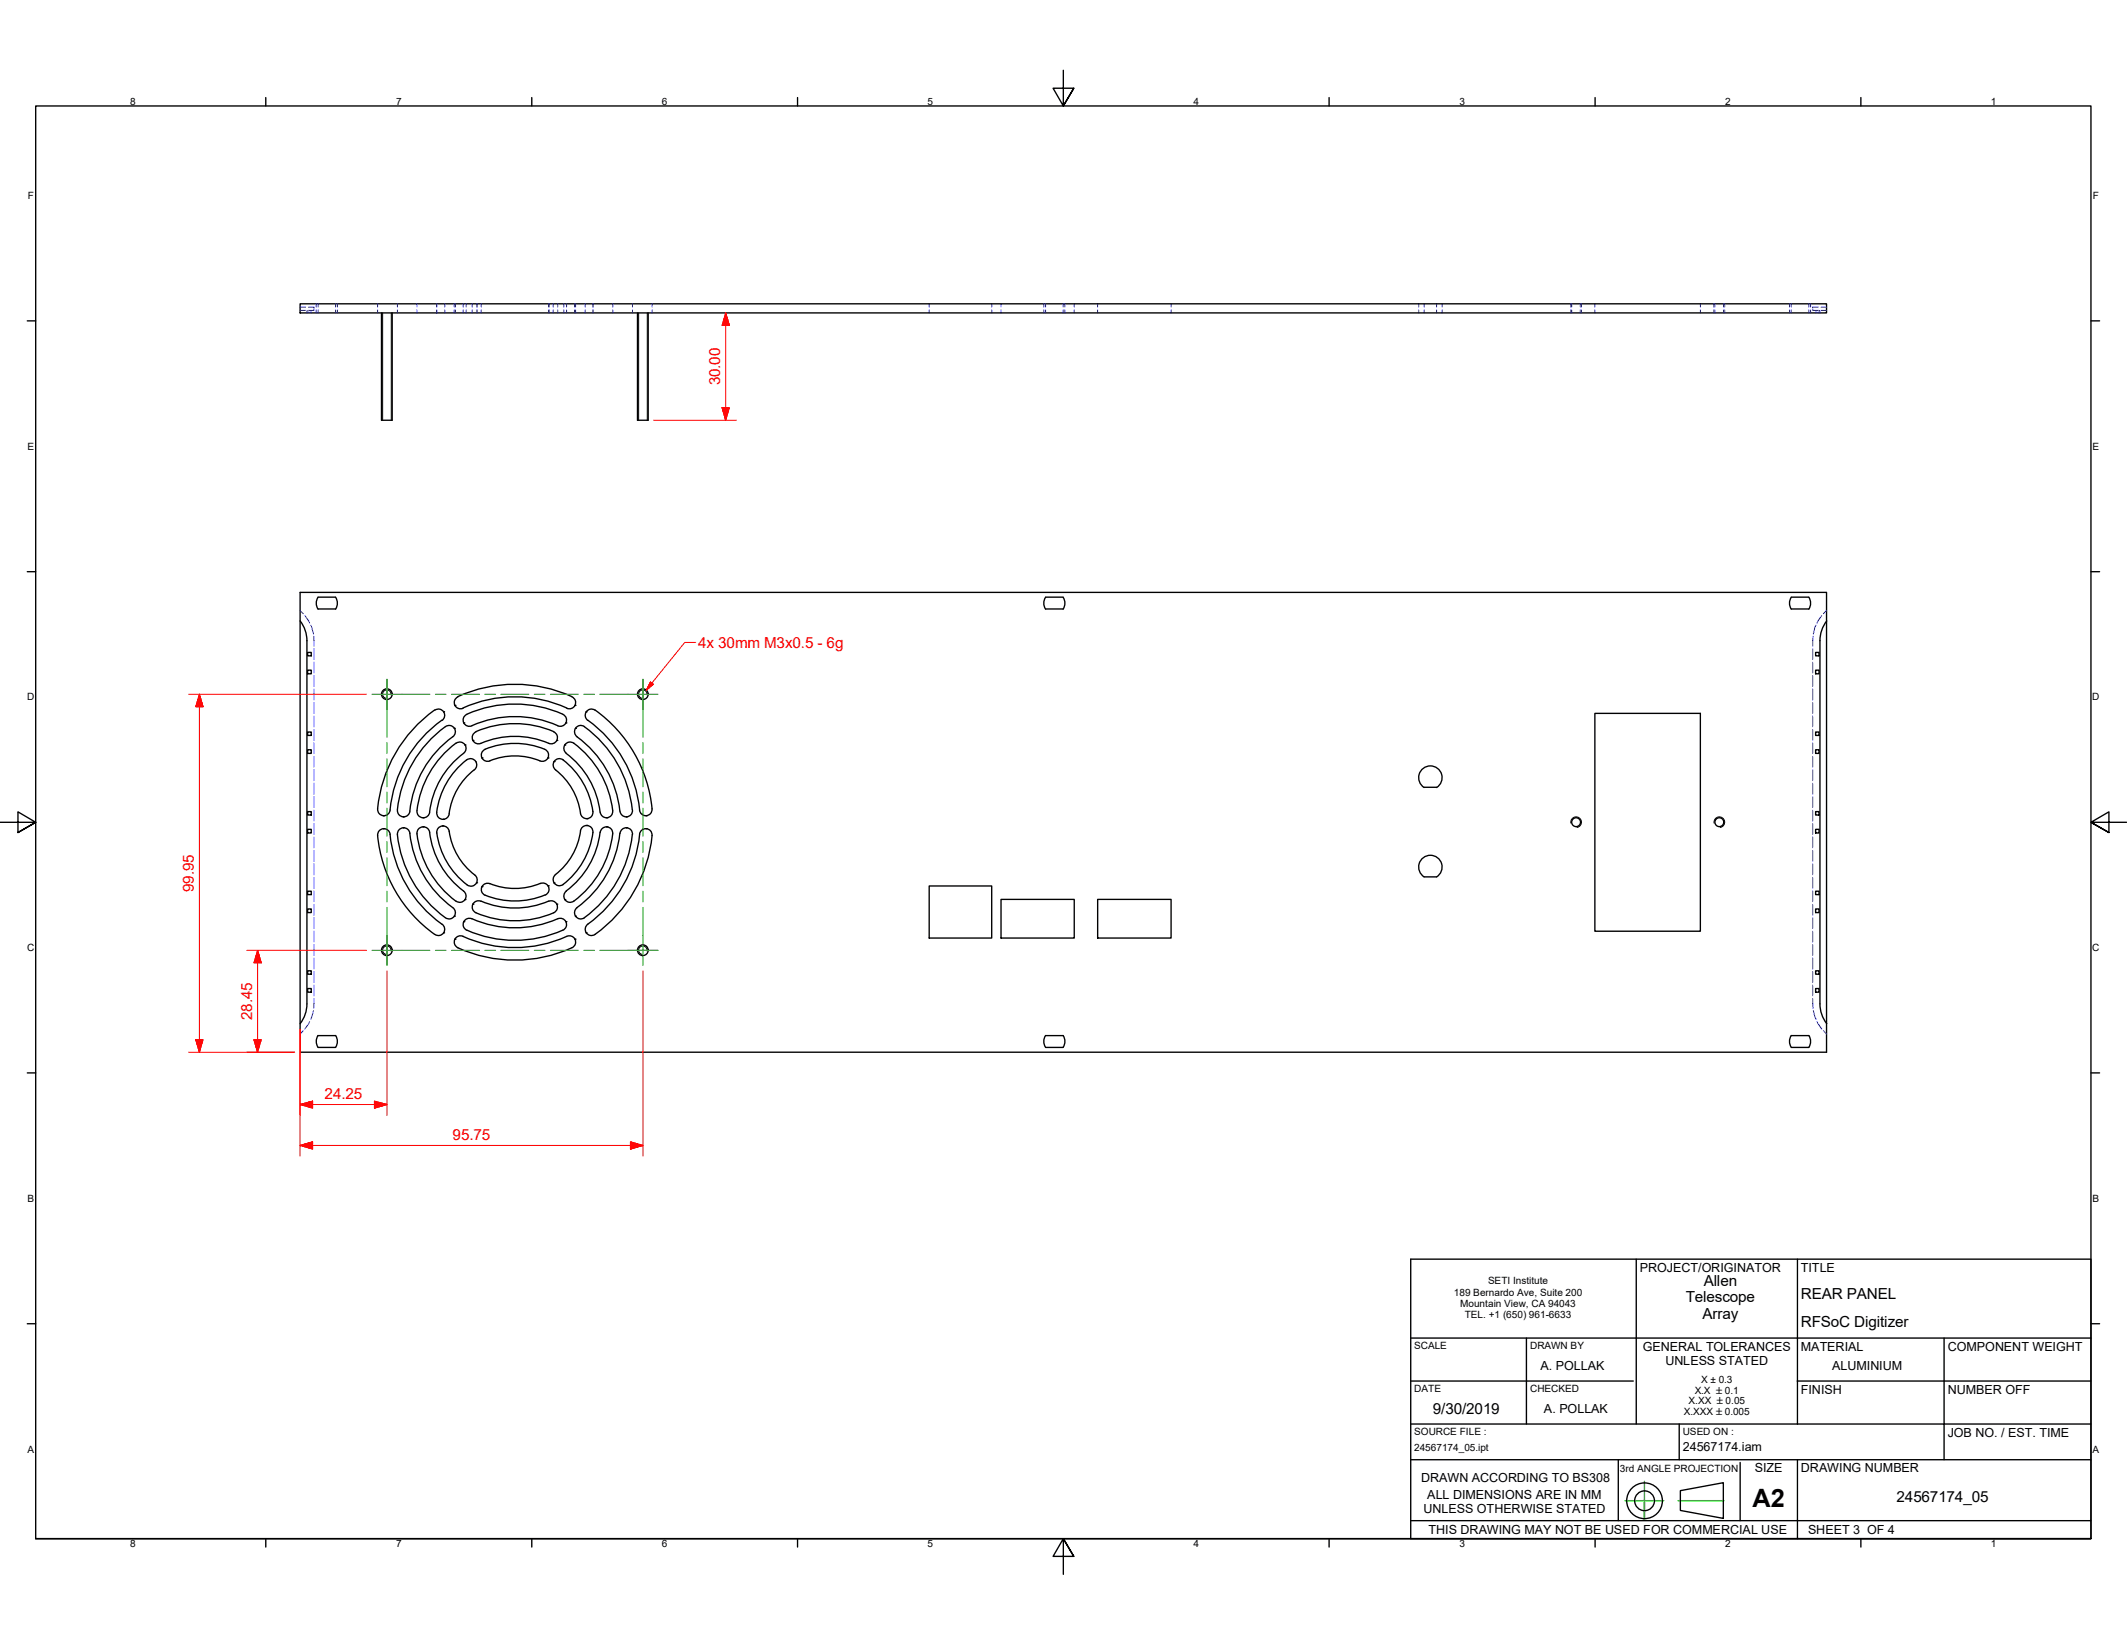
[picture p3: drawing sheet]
<svg xmlns="http://www.w3.org/2000/svg" width="279mm" height="216mm" viewBox="0 0 279 216" stroke-linecap="round" stroke-linejoin="round" font-family="sans-serif">
<g fill="none" stroke="#000" stroke-width=".18">
<path d="M34.9 12.8v1.1M69.9 12.8v1.1M104.8 12.8v1.1M139.7 9.2v4.7l-1.4-2.3h2.8l-1.4 2.3 1.4-2.3M174.6 12.8v1.1M209.5 12.8v1.1M244.4 12.8v1.1M39.4 39.9h200.5v1.2h-200.5zM3.6 42.1h1.1M50.1 41.1v14.1h1.4v-14.1M83.7 41.1v14.1h1.4v-14.1M274.7 42.1h1.1"/>
<path d="M3.6 75.1h1.1M39.4 77.8h200.5v60.4h-200.5zM41.8 78.4a1.39 1.39 0 0 0 0 1.6M41.8 80h2.3M41.8 78.4h2.3M44.1 78.4a1.39 1.39 0 0 1 0 1.6M137.3 78.4a1.39 1.39 0 0 0 0 1.6M137.3 80h2.3M137.3 78.4h2.3M139.6 78.4a1.39 1.39 0 0 1 0 1.6M235.3 78.4a1.39 1.39 0 0 0 0 1.6M235.3 80h2.3"/>
<path d="M235.3 78.4h2.3M237.6 78.4a1.39 1.39 0 0 1 0 1.6M274.7 75.1h1.1M39.4 81.5a4.2 4.2 0 0 1 .9 2.6v47.7M40.4 98.5h.5v.4h-.5zM40.4 96.1h.5v.5h-.5zM40.4 88h.5v.5h-.5zM40.4 85.7h.5v.4h-.5zM57.1 93.2a18.1 18.1 0 0 0-7.5 13M57.1 93.3a.82 .82 0 0 1 1.2 .2 .82 .82 0 0 1-.2 1.1M58.1 94.6a16.8 16.8 0 0 0-6.9 12.1l-.5 .4h-.3M58.3 93.5h.1"/>
<path d="M58.5 95.4a15.5 15.5 0 0 0-6.3 10.9M58.5 95.4a.82 .82 0 0 1 1.2 .2 .82 .82 0 0 1-.2 1.2 13.9 13.9 0 0 0-5.7 9.7M59.7 95.7h.1M59.8 92.6h.1M59.8 92.6a.82 .82 0 0 0 1 .4M60.1 91.5a18.1 18.1 0 0 1 15 0M60.2 91.5a.82 .82 0 0 0-.4 1.1M60.8 93a16.5 16.5 0 0 1 13.6 0M60.9 98.9a11.3 11.3 0 0 0-4.5 7.8M60.9 94.9h.1M61.1 97.8h.1M61.1 97.8a.82 .82 0 0 0-1.2-.2 12.6 12.6 0 0 0-5.1 9.1 .82 .82 0 0 0 .8 .7"/>
<path d="M61.1 97.8a.82 .82 0 0 1-.2 1.1M61.3 99.8a10 10 0 0 0-3.9 7.1 .82 .82 0 0 0 .8 .7M61.3 99.8a.82 .82 0 0 1 1.2 .1 .82 .82 0 0 1-.2 1.2M61.3 93.8a.82 .82 0 0 0-.4 1.1M61.3 93.8a15.5 15.5 0 0 1 12.6 0M62.1 97.2h.1M62.1 97.2a.82 .82 0 0 0 1.1 .4 11.6 11.6 0 0 1 9.2 .1l.5-.2 .2-.3M62.5 96.1a12.9 12.9 0 0 1 10.2 0M62.5 96.1a.82 .82 0 0 0-.4 1.1M63.3 99.5h.1M63.3 99.5a.82 .82 0 0 0 1.1 .4M63.7 98.4a10.3 10.3 0 0 1 7.8 0"/>
<path d="M63.7 98.4a.82 .82 0 0 0-.4 1.1M71.6 98.4a.82 .82 0 0 1 .4 1.1M72 99.5a.81 .81 0 0 1-1.1 .4 8.7 8.7 0 0 0-6.6 0M72 99.5h.1M72.7 96.1a.82 .82 0 0 1 .4 1.1M73.1 97.2h.1M73.9 93.8a.81 .81 0 0 1 .5 1.1 .81 .81 0 0 1-1.1 .4 14.2 14.2 0 0 0-11.6 .1l-.6-.2-.2-.3M74 99.8a10.1 10.1 0 0 1 3.9 7 .82 .82 0 0 1-.8 .7M74 99.8a.82 .82 0 0 0-1.2 .1 .82 .82 0 0 0 .2 1.2M74.2 97.8h.1M74.2 97.8a.82 .82 0 0 0 .2 1.1M74.2 97.8a.83 .83 0 0 1 1.2-.2 12.7 12.7 0 0 1 5.1 9.1 .82 .82 0 0 1-.8 .7"/>
<path d="M74.3 94.9h.1M74.4 98.9a11.3 11.3 0 0 1 4.4 7.8M75.1 91.5a.82 .82 0 0 1 .4 1.1M75.5 92.6a.82 .82 0 0 1-1 .4M75.5 92.6h.1M75.6 95.7h.1M76.8 95.4a15.5 15.5 0 0 1 6.3 10.9M76.8 95.4a.82 .82 0 0 0-1.2 .2 .82 .82 0 0 0 .2 1.2 14 14 0 0 1 5.6 9.7M77 93.5h.1M77.2 94.6a16.5 16.5 0 0 1 6.8 11.8M78.2 93.2a17.9 17.9 0 0 1 7.4 13.2 .82 .82 0 0 1-.8 .7 .82 .82 0 0 1-.8-.7M78.2 93.3a.82 .82 0 0 0-1.2 .2 .82 .82 0 0 0 .2 1.1"/>
<path d="M209.5 93.7h13.9v28.6h-13.9zM238.5 98.5h.4v.4h-.4zM238.5 96.1h.4v.5h-.4zM238.5 88h.4v.5h-.4zM238.5 85.7h.4v.4h-.4zM240 81.5a4.2 4.2 0 0 0-.9 2.6v47.7M0 108h4.7l-2.3-1.4v2.7l2.3-1.3-2.3 1.3M40.4 119.4h.5v.4h-.5zM40.4 117h.5v.5h-.5zM40.4 108.9h.5v.5h-.5zM40.4 106.6h.5v.4h-.5zM49.6 106.2a.82 .82 0 0 0 .8 .9"/>
<path d="M50.4 108.8h.1M50.4 107.1h.1M50.4 108.8a.81 .81 0 0 1 .8 .8 16.7 16.7 0 0 0 7.1 12 .82 .82 0 0 1-.1 1 .82 .82 0 0 1-1.1 .1 18 18 0 0 1-7.5-13M50.4 108.8a.82 .82 0 0 0-.8 .9M52.2 106.4a.82 .82 0 0 0 .8 .9M53 107.3h.1M53 108.7h.1M53 108.7a.82 .82 0 0 0-.8 .9 15.5 15.5 0 0 0 6.3 10.9M53 108.7a.82 .82 0 0 1 .8 .7M53.8 109.4a13.9 13.9 0 0 0 5.7 9.8M53.8 106.5a.82 .82 0 0 1-.8 .8M55.6 108.6a.82 .82 0 0 0-.8 .9"/>
<path d="M55.6 108.6h.1M55.6 107.4h.1M55.6 108.6a.82 .82 0 0 1 .8 .7M56.4 109.3a11.7 11.7 0 0 0 4.7 8 .82 .82 0 0 1-.1 1 .82 .82 0 0 1-1.1 0 12.8 12.8 0 0 1-5.1-8.8M56.4 106.7a.82 .82 0 0 1-.8 .7M58.1 108.5h.1M58.2 108.5a.82 .82 0 0 1 .8 .7M58.2 108.5a.82 .82 0 0 0-.8 .9 10.4 10.4 0 0 0 4 6.8M58.2 107.6h.1M59 109.2a9 9 0 0 0 3.6 5.9l.1 .6-.1 .2M59 106.9a.82 .82 0 0 1-.8 .7M59.5 119.2a.82 .82 0 0 1 .2 1.1 .82 .82 0 0 1-1.2 .2"/>
<path d="M61.1 118.1h.1M62.1 118.7h.1M62.1 118.7a.82 .82 0 0 0 .4 1.2 12.7 12.7 0 0 0 10.4-.1 .82 .82 0 0 0 .2-1.1M62.3 101.1a8.7 8.7 0 0 0-3.3 5.8M62.5 100h.1M62.6 115.9a.82 .82 0 0 1-1.2 .3M62.6 115.9h.1M63.2 118.3a11.3 11.3 0 0 0 8.9 0M63.2 118.4a.82 .82 0 0 0-1.1 .3M63.3 116.4h.1M63.3 116.4a.82 .82 0 0 0 .4 1.2M64.4 116.1a.82 .82 0 0 0-1.1 .3"/>
<path d="M71 116a8.7 8.7 0 0 1-6.7 0M71 116a.82 .82 0 0 1 1.1 .5 .82 .82 0 0 1-.5 1 10.5 10.5 0 0 1-7.9 .1M72 116.3h.1M72.1 118.4a.82 .82 0 0 1 1 .3M72.8 116h.1M72.8 100h.1M73 101.1a9.1 9.1 0 0 1 3.3 6l.5 .4h.3M73.1 118.7h.1M74.2 118.1h.1M77.1 108.4a.82 .82 0 0 0-.8 .7 9.1 9.1 0 0 1-3.5 6 .82 .82 0 0 0 .1 1 .82 .82 0 0 0 1.1 0M77.1 108.4a.83 .83 0 0 1 .8 .9 10.3 10.3 0 0 1-3.9 6.9M77.1 108.4h.1"/>
<path d="M77.1 107.5h.1M78.8 109.3a11.3 11.3 0 0 1-4.4 7.7 .83 .83 0 0 0-.2 1.2 .83 .83 0 0 0 1.2 .1 12.9 12.9 0 0 0 5.1-8.8M78.8 106.7a.82 .82 0 0 0 .9 .7M79.7 108.6a.82 .82 0 0 0-.9 .7M79.7 108.6a.82 .82 0 0 1 .8 .9M79.7 108.6h.1M79.7 107.4h.1M81.4 109.4a13.9 13.9 0 0 1-5.6 9.8 .83 .83 0 0 0-.2 1.1 .83 .83 0 0 0 1.2 .2M81.4 109.4a.82 .82 0 0 1 .9-.7 .82 .82 0 0 1 .8 .9M82.3 107.3h.1M82.3 108.7h.1M83.1 109.6a15.5 15.5 0 0 1-6.3 10.9"/>
<path d="M83.1 106.4a.82 .82 0 0 1-.8 .9 .82 .82 0 0 1-.9-.8M84 109.6a.82 .82 0 0 1 .9-.8 .82 .82 0 0 1 .7 .9 17.9 17.9 0 0 1-7.6 13.1 .82 .82 0 0 1-1-.4 .82 .82 0 0 1 .2-1 16.5 16.5 0 0 0 6.8-11.8M84.9 108.8h.1M84.9 107.1h.1M122.1 116.4h8.2v6.8h-8.2zM131.5 118.1h9.6v5.1h-9.6zM144.2 118.1h9.6v5.1h-9.6zM187.1 103.4h1.6M187.1 103.4a1.54 1.54 0 0 1-.4-2.3 1.54 1.54 0 0 1 2.4 0 1.54 1.54 0 0 1-.4 2.3M188.7 115.2h-1.6a1.54 1.54 0 0 1-.4-2.3 1.54 1.54 0 0 1 2.4 0 1.54 1.54 0 0 1-.4 2.3M238.5 119.4h.4v.4h-.4zM238.5 117h.4v.5h-.4z"/>
<path d="M238.5 108.9h.4v.5h-.4zM238.5 106.6h.4v.4h-.4zM279.4 108h-4.7l2.3-1.4v2.7l-2.3-1.3 2.3 1.3M40.3 131.8a4.2 4.2 0 0 1-.9 2.6M40.4 129.8h.5v.5h-.5zM40.4 127.5h.5v.4h-.5zM41.8 137.5a1.39 1.39 0 0 1 0-1.5h2.3a1.36 1.36 0 0 1 0 1.5M41.8 137.6h2.3M58.3 122.5h.1M59.7 120.3h.1M59.8 123.3h.1M59.8 123.3a.82 .82 0 0 0 .4 1.2"/>
<path d="M60.1 124.5a18.1 18.1 0 0 0 15 0M60.9 121h.1M61.1 120.8l.3-.2 .6 .1a14.3 14.3 0 0 0 11.6-.1 .82 .82 0 0 1 .8 .6 .82 .82 0 0 1-.5 1 15.5 15.5 0 0 1-12.8-.2 .82 .82 0 0 1 0-1.2zM74.3 121h.1M74.4 123a16.8 16.8 0 0 1-13.9-.1l-.5 .2-.2 .2M74.5 123a.82 .82 0 0 1 1 .3M75.5 123.3a.82 .82 0 0 1-.4 1.2M75.5 123.3h.1M75.6 120.3h.1M77 122.5h.1M137.3 137.5a1.39 1.39 0 0 1 0-1.5h2.3a1.36 1.36 0 0 1 0 1.5M137.3 137.6h2.3"/>
<path d="M235.3 137.5a1.39 1.39 0 0 1 0-1.5h2.3a1.36 1.36 0 0 1 0 1.5M235.3 137.6h2.3M238.5 129.8h.4v.5h-.4zM238.5 127.5h.4v.4h-.4zM239.1 131.8a4.2 4.2 0 0 0 .9 2.6M3.6 140.9h1.1M274.7 140.9h1.1M3.6 173.8h1.1M185.3 165.4h89.4v36.7h-89.4zM185.3 175.7h89.4M200.5 175.7v11.3M214.9 165.4v21.6"/>
<path d="M236.1 165.4v21.6M255.4 175.7v11.3h19.3M274.7 173.8h1.1M185.3 181.4h29.2M185.3 187h50.8M185.3 199.7h89.4M185.3 191.7h89.4M212.6 191.7v8M216 197.1v2.5M220.6 187v4.7M220.7 195.8l5.7-1.1v4.7l-5.7-1zM228.6 192.1v7.6"/>
<path d="M236.1 181.4h38.6M236.1 187h19.3v4.7M236.1 191.7v10.4M4.7 202.1v-188.2h270v188.2h-270h270M34.9 202.1v1.1M69.9 202.1v1.1M104.8 202.1v1.1M141.1 204.4l-1.4-2.3 1.4 2.3h-2.8l1.4-2.3v4.7M174.6 202.1v1.1M209.5 202.1v1.1M244.4 202.1v1.1"/>
<circle cx="50.8" cy="91.2" r=".7"/>
<circle cx="84.4" cy="91.2" r=".7"/>
<circle cx="207" cy="108" r=".58"/>
<circle cx="225.9" cy="108" r=".58"/>
<circle cx="50.8" cy="124.8" r=".7"/>
<circle cx="84.4" cy="124.8" r=".7"/>
<circle cx="216" cy="197.1" r="2.34"/>
<circle cx="216" cy="197.1" r="1.3"/>
</g>
<path d="M50.3 41.1v14.1M51.4 41.1v14.1M83.9 41.1v14.1M85 41.1v14.1M51.4 91.3a.55 .55 0 0 0-.5-.7 .55 .55 0 0 0-.6 .5 .55 .55 0 0 0 .4 .6M85 91.3a.55 .55 0 0 0-.5-.7 .55 .55 0 0 0-.6 .5 .55 .55 0 0 0 .4 .6M206.3 108.1a.7 .7 0 0 1 .6-.8 .7 .7 0 0 1 .8 .6 .7 .7 0 0 1-.5 .8M225.2 108.1a.7 .7 0 0 1 .5-.8 .7 .7 0 0 1 .8 .6 .7 .7 0 0 1-.5 .8M51.4 124.9a.55 .55 0 0 0-.5-.7 .55 .55 0 0 0-.6 .5 .55 .55 0 0 0 .4 .6M85 124.9a.55 .55 0 0 0-.5-.7 .55 .55 0 0 0-.6 .5 .55 .55 0 0 0 .4 .6" fill="none" stroke="#000" stroke-width=".13"/>
<g fill="none" stroke="#00f" stroke-width=".13">
<path d="M41.5 39.9v.4M41.8 39.9v.4M44.1 39.9v.4M44.3 39.9v.4M49.6 39.9v.4M52.2 39.9v.4M54.8 39.9v.4M57.4 39.9v.4M58.4 39.9v.4M59.7 39.9v.4M59.8 39.9v.4M60.8 39.9v.4"/>
<path d="M61.2 39.9v.4M62 39.9v.4M62.6 39.9v.4M62.7 39.9v.4M63.2 39.9v.4M72.1 39.9v.4M72.7 39.9v.4M73.3 39.9v.4M74.1 39.9v.4M74.4 39.9v.4M75.5 39.9v.4M75.6 39.9v.4"/>
<path d="M76.9 39.9v.4M77.9 39.9v.4M80.5 39.9v.4M83.1 39.9v.4M85.7 39.9v.4M122.1 39.9v.4M130.3 39.9v.4M131.5 39.9v.4M137.1 39.9v.4M137.3 39.9v.4M139.6 39.9v.4M139.9 39.9v.4"/>
<path d="M141.1 39.9v.4M144.2 39.9v.4M153.8 39.9v.4M186.4 39.9v.4M187.1 39.9v.4M188.7 39.9v.4M189.4 39.9v.4M206.3 39.9v.4M206.5 39.9v.4M207.6 39.9v.4M207.7 39.9v.4M209.5 39.9v.4"/>
<path d="M223.4 39.9v.4M225.1 39.9v.4M225.3 39.9v.4M226.4 39.9v.4M226.6 39.9v.4M235.1 39.9v.4M235.3 39.9v.4M237.6 39.9v.4M237.8 39.9v.4M39.4 40.3h.7M39.4 40.8h.7M40.3 41v.1"/>
<path d="M40.4 40.8l-.1 .1M40.5 40.3h.7v.2M40.6 41h-.2v.1M40.7 41h.2v.1M41.2 40.6v.2h-.7M41.5 40.7v.4M41.8 40.7v.4M44.1 40.7v.4M44.3 40.7v.4M49.6 40.7v.4M52.2 40.7v.4M54.8 40.7v.4"/>
<path d="M57.4 40.7v.4M58.4 40.7v.4M59.7 40.7v.4M59.8 40.7v.4M60.8 40.7v.4M61.2 40.7v.4M62 40.7v.4M62.6 40.7v.4M62.7 40.7v.4M63.2 40.7v.4M72.1 40.7v.4M72.7 40.7v.4"/>
<path d="M73.3 40.7v.4M74.1 40.7v.4M74.4 40.7v.4M75.5 40.7v.4M75.6 40.7v.4M76.9 40.7v.4M77.9 40.7v.4M80.5 40.7v.4M83.1 40.7v.4M85.7 40.7v.4M122.1 40.7v.4M130.3 40.7v.4"/>
<path d="M131.5 40.7v.4M137.1 40.7v.4M137.3 40.7v.4M139.6 40.7v.4M139.9 40.7v.4M141.1 40.7v.4M144.2 40.7v.4M153.8 40.7v.4M186.4 40.7v.4M187.1 40.7v.4M188.7 40.7v.4M189.4 40.7v.4"/>
<path d="M206.3 40.7v.4M206.5 40.7v.4M207.6 40.7v.4M207.7 40.7v.4M209.5 40.7v.4M223.4 40.7v.4M225.1 40.7v.4M225.3 40.7v.4M226.4 40.7v.4M226.6 40.7v.4M235.1 40.7v.4M235.3 40.7v.4"/>
<path d="M237.6 40.7v.4M237.8 40.7v.4M238.1 40.6v.2h.8M238.6 41h-.1v.1M238.8 41h.1v.1M238.9 40.3h-.8v.2M239 40.8h.1M239 40.8l.1 .1M239.1 41v.1M239.2 40.3h.7M239.2 40.8h.7M39.4 80.2l.4 .4"/>
<path d="M40 80.8l.7 1M40.8 82.1l.4 1.2M41.2 83.6v1.2M41.2 85.2v1.4M41.2 87v1.4M41.2 88.7v1.5M41.2 90.5v1.4M41.2 92.3v1.4M41.2 94v1.4M41.2 95.8v1.4M41.2 97.6v1.4M41.2 99.3v1.4"/>
<path d="M238.1 85.2v1.4M238.1 87v1.4M238.1 88.7v1.5M238.1 90.5v1.4M238.1 92.3v1.4M238.1 94v1.4M238.1 95.8v1.4M238.1 97.6v1.4M238.1 99.3v1.4M238.2 83.6l-.1 1.2M238.6 82.1l-.4 1.2M239.3 80.8l-.6 1"/>
<path d="M239.9 80.2l-.4 .4M41.2 101.1v1.4M41.2 102.9v1.4M41.2 104.6v1.4M41.2 106.4v1.4M41.2 108.2v1.4M41.2 109.9v1.4M41.2 111.7v1.4M41.2 113.5v1.4M41.2 115.2v1.5M41.2 117v1.4M41.2 118.8v1.4"/>
<path d="M238.1 101.1v1.4M238.1 102.9v1.4M238.1 104.6v1.4M238.1 106.4v1.4M238.1 108.2v1.4M238.1 109.9v1.4M238.1 111.7v1.4M238.1 113.5v1.4M238.1 115.2v1.5M238.1 117v1.4M238.1 118.8v1.4M39.8 135.3l-.4 .5"/>
<path d="M40.7 134.2l-.7 .9M41.2 132.7l-.4 1.2M41.2 120.5v1.4M41.2 122.3v1.4M41.2 124.1v1.4M41.2 125.8v1.5M41.2 127.6v1.4M41.2 129.4v1.4M41.2 131.1v1.3M238.1 131.1l.1 1.3M238.1 120.5v1.4M238.1 122.3v1.4"/>
<path d="M238.1 124.1v1.4M238.1 125.8v1.5M238.1 127.6v1.4M238.1 129.4v1.4M238.2 132.7l.4 1.2M238.7 134.2l.6 .9M239.5 135.3l.4 .5"/>
</g>
<path d="M213.4 197.1h5.1M216 194.5v5.1M220.4 197.1h6.1" fill="none" stroke="#0f0" stroke-width=".18"/>
<g fill="none" stroke="#00b000" stroke-width=".13">
<path d="M48.9 91.2h7.6M50.8 93.1v-3.9v7.6M50.8 97.5v1.4M50.8 99.7v3.6M57.2 91.2h1.4M59.3 91.2h3.7M63.7 91.2h1.4M65.8 91.2h3.7M70.2 91.2h1.4M72.3 91.2h3.7M76.7 91.2h1.4M78.8 91.2h7.6"/>
<path d="M84.5 93.1v-3.9v7.6M84.5 97.5v1.4M84.5 99.7v3.6M50.8 119.2v7.6v-4M50.8 104v1.5M50.8 106.1v3.7M50.8 110.5v1.4M50.8 112.6v3.7M50.8 117v1.4M84.5 104v1.5M84.5 106.1v3.7M84.5 110.5v1.4"/>
<path d="M84.5 112.6v3.7M84.5 117v1.4M84.5 119.2v7.6M48.9 124.8h7.6M57.2 124.8h1.4M59.3 124.8h3.7M63.7 124.8h1.4M65.8 124.8h3.7M70.2 124.8h1.4M72.3 124.8h3.7M76.7 124.8h1.4M78.8 124.8h7.6h-3.9"/>
</g>
<g fill="none" stroke="#f00" stroke-width=".13">
<path d="M85.9 55.2h10.8M94.8 53.5h1l-.5 1.7zM95.3 41.1l.5 1.6h-1zM95.3 41.1v14.1M24.8 91.2h23.3M26.2 91.2l.5 1.6h-1zM26.2 91.2v47M85.4 89.6l.4 .3-.9 .7zM91.4 84.4h-1.4l-5.1 6.2M24.8 138.2h13.9M25.7 136.5h1l-.5 1.7zM32.4 124.8h15.7"/>
<path d="M33.4 136.5h.9l-.5 1.7zM33.8 124.8l.5 1.6h-.9zM33.8 124.8v13.4M39.4 135.1v16.7M50.8 127.5v19M84.5 127.5v24.3M39.4 145.1l1.7-.5v.9zM39.4 150.4l1.7-.5v1zM39.4 145.1h11.4M39.4 150.4h45.1M49.2 144.6l1.6 .5-1.6 .4zM82.8 149.9l1.7 .5-1.7 .5z"/>
</g>
<g fill="#f00" stroke="#f00" stroke-width=".13">
<path d="M39.4 145.1l1.7-.5z"/>
<path d="M39.4 145.1l1.7-.5v.9z"/>
<path d="M49.2 145.5l1.6-.4z"/>
<path d="M49.2 144.6l1.6 .5-1.6 .4z"/>
<path d="M39.4 150.4l1.7-.5z"/>
<path d="M39.4 150.4l1.7-.5v1z"/>
<path d="M82.8 150.9l1.7-.5z"/>
<path d="M82.8 149.9l1.7 .5-1.7 .5z"/>
<path d="M33.4 136.5l.4 1.7z"/>
<path d="M33.4 136.5h.9l-.5 1.7z"/>
<path d="M33.8 124.8l.5 1.6z"/>
<path d="M33.8 124.8l.5 1.6h-.9z"/>
<path d="M25.7 136.5l.5 1.7z"/>
<path d="M25.7 136.5h1l-.5 1.7z"/>
<path d="M26.2 91.2l.5 1.6z"/>
<path d="M26.2 91.2l.5 1.6h-1z"/>
<path d="M85.4 89.6l-.5 1z"/>
<path d="M85.4 89.6l.4 .3-.9 .7z"/>
<path d="M94.8 53.5l.5 1.7z"/>
<path d="M94.8 53.5h1l-.5 1.7z"/>
<path d="M95.3 41.1l.5 1.6z"/>
<path d="M95.3 41.1l.5 1.6h-1z"/>
</g>
<text font-size="3.3" fill="#020000" x="230.2" y="197.9">A2</text>
<g font-size="2" fill="#f00">
<text x="94.6" y="50.6" transform="rotate(-90 94.6 50.6)">30.00</text>
<text x="91.7" y="85.1">4x 30mm M3x0.5 - 6g</text>
<text x="25.5" y="117.1" transform="rotate(-90 25.5 117.1)">99.95</text>
<text x="33.1" y="133.9" transform="rotate(-90 33.1 133.9)">28.45</text>
<text x="42.6" y="144.3">24.25</text>
<text x="59.5" y="149.7">95.75</text>
</g>
<g font-size="2">
<text x="221.4" y="171">Telescope</text>
<text x="223.6" y="173.2">Array</text>
<text x="223.8" y="168.8">Allen</text>
<text x="236.6" y="170.6">REAR PANEL</text>
<text x="236.6" y="174.2">RFSoC Digitizer</text>
<text x="188.2" y="185.7">9/30/2019</text>
<text x="249.1" y="197.3">24567174_05</text>
</g>
<g font-size="1.6">
<text x="215.4" y="167">PROJECT/ORIGINATOR</text>
<text x="236.6" y="167">TITLE</text>
<text x="202.4" y="179.9">A. POLLAK</text>
<text x="215.8" y="177.4">GENERAL TOLERANCES</text>
<text x="218.8" y="179.2">UNLESS STATED</text>
<text x="236.6" y="177.4">MATERIAL</text>
<text x="240.7" y="179.9">ALUMINIUM</text>
<text x="255.9" y="177.4">COMPONENT WEIGHT</text>
<text x="202.8" y="185.6">A. POLLAK</text>
<text x="236.6" y="183">FINISH</text>
<text x="186.7" y="194.6">DRAWN ACCORDING TO BS308</text>
<text x="187.5" y="196.9">ALL DIMENSIONS ARE IN MM</text>
<text x="230.5" y="193.4">SIZE</text>
<text x="236.6" y="193.4">DRAWING NUMBER</text>
<text x="187" y="198.7">UNLESS OTHERWISE STATED</text>
<text x="187.6" y="201.5">THIS DRAWING MAY NOT BE USED FOR COMMERCIAL USE</text>
</g>
<g font-size="1.6" fill="#020000">
<text x="255.9" y="183">NUMBER OFF</text>
<text x="221.1" y="190.5">24567174.iam</text>
<text x="255.9" y="188.7">JOB NO. / EST. TIME</text>
<text x="237.5" y="201.5">SHEET 3 OF 4</text>
</g>
<g font-size="1.3">
<text x="17.1" y="13.7">8</text>
<text x="52" y="13.7">7</text>
<text x="86.9" y="13.7">6</text>
<text x="121.8" y="13.7">5</text>
<text x="156.8" y="13.7">4</text>
<text x="191.7" y="13.7">3</text>
<text x="226.6" y="13.7">2</text>
<text x="261.5" y="13.7">1</text>
<text x="3.6" y="26.2">F</text>
<text x="274.9" y="26.2">F</text>
<text x="3.6" y="59.1">E</text>
<text x="274.9" y="59.1">E</text>
<text x="3.6" y="92">D</text>
<text x="274.8" y="92">D</text>
<text x="3.6" y="124.9">C</text>
<text x="274.8" y="124.9">C</text>
<text x="3.6" y="157.8">B</text>
<text x="274.9" y="157.8">B</text>
<text x="191" y="170.1">189 Bernardo Ave, Suite 200</text>
<text x="191.8" y="171.6">Mountain View, CA 94043</text>
<text x="192.4" y="173.1">TEL. +1 (650) 961-6633</text>
<text x="195.5" y="168.6">SETI Institute</text>
<text x="185.8" y="177.1">SCALE</text>
<text x="201" y="177.1">DRAWN BY</text>
<text x="185.8" y="182.8">DATE</text>
<text x="201" y="182.8">CHECKED</text>
<text x="221.2" y="185.8">X.XXX ±0.005</text>
<text x="221.8" y="184.4">X.XX ±0.05</text>
<text x="222.6" y="183">X.X ±0.1</text>
<text x="223.4" y="181.6">X ± 0.3</text>
<text x="3.6" y="190.8">A</text>
<text x="274.9" y="190.8">A</text>
<text x="17.1" y="203.2">8</text>
<text x="52" y="203.2">7</text>
<text x="86.9" y="203.2">6</text>
<text x="121.8" y="203.2">5</text>
<text x="156.8" y="203.2">4</text>
<text x="191.7" y="203.2">3</text>
<text x="226.6" y="203.2">2</text>
<text x="261.5" y="203.2">1</text>
</g>
<g font-size="1.3" fill="#020000">
<text x="185.8" y="190.5">24567174_05.ipt</text>
<text x="185.8" y="188.4">SOURCE FILE :</text>
<text x="221.1" y="188.4">USED ON :</text>
<text x="212.8" y="193.3">3rd ANGLE PROJECTION</text>
</g>
</svg>
